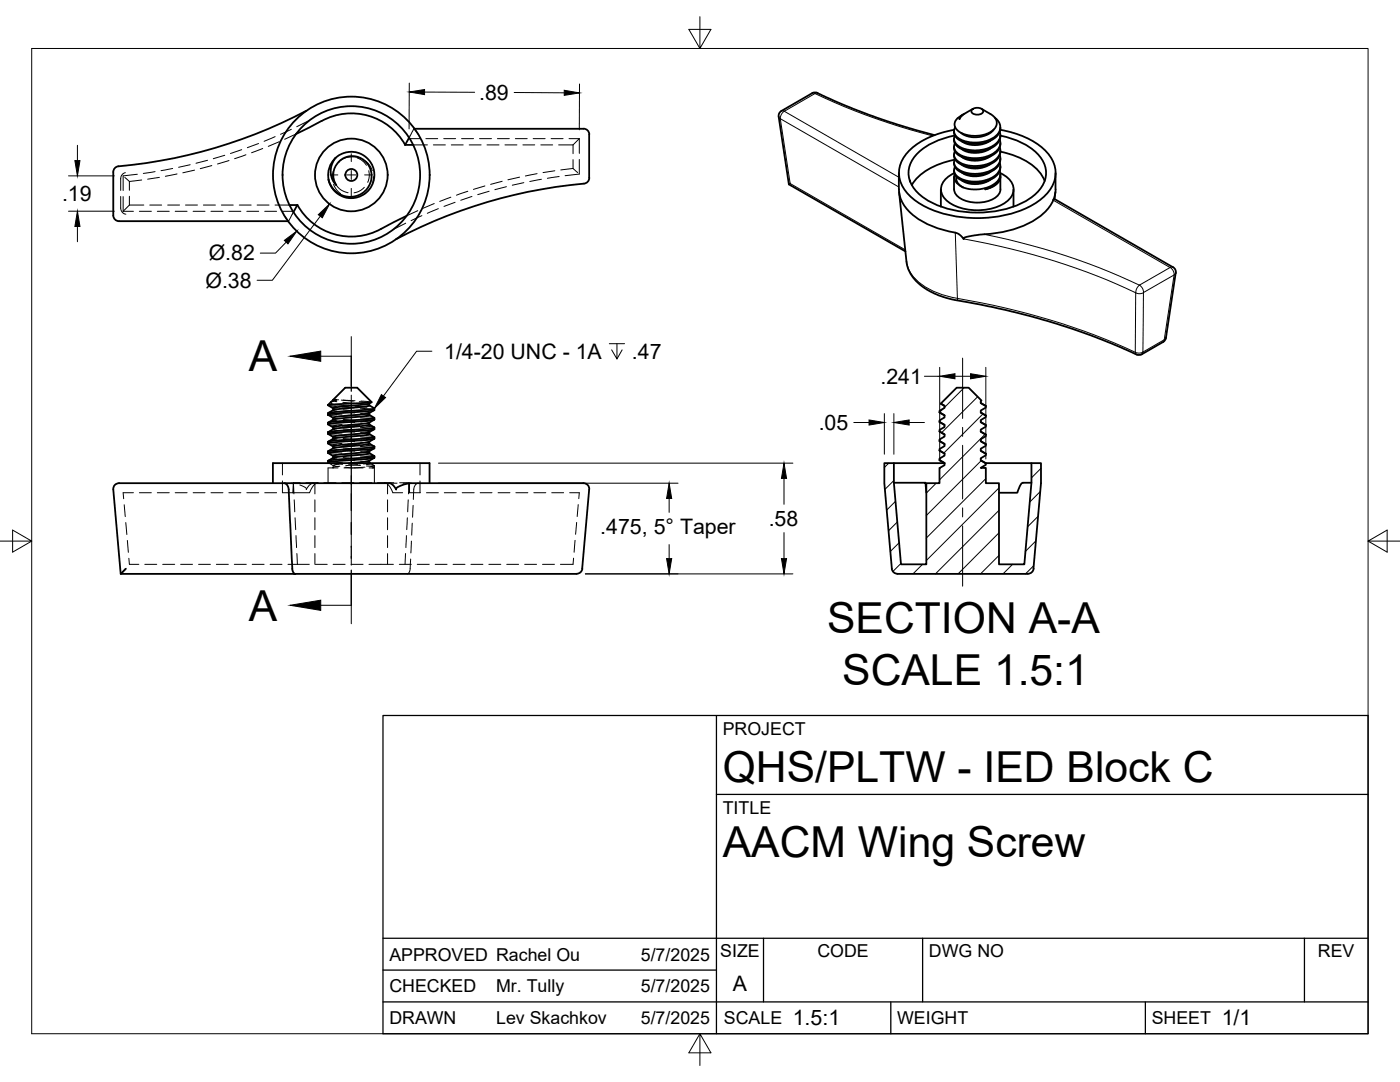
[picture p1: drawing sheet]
<svg xmlns="http://www.w3.org/2000/svg" width="279mm" height="216mm" viewBox="0 0 279 216" stroke-linecap="round" stroke-linejoin="round" font-family="sans-serif">
<!-- layer: Visible -->
<g fill="none" stroke="#000" stroke-width=".36">
<path d="M162.1 18.6l-6.1 3.5M162.1 18.6l.5-.2 .6 .2 7.1 3.1 6.2 2.3 10 3M61.2 22.1a100.4 100.4 0 0 1-37.9 11.2 1.15 1.15 0 0 0-.7 1v8.7M64.2 24.1l-5.1 2.7M64.2 24.1a12.3 12.3 0 0 1 16.7 4.8M67 31.5l-.8 1.3-.2 1.7 .3 1.3 .8 1.1a3.7 3.7 0 0 1 .5-4.6M67 31.5l1.3-.9 1.4-.3 1.6 .1 1.4 .7 1.1 1 .7 1.3 .2 1.4-.2 1.5-.8 1.5-1 .9-1.4 .7-1.5 .1-1.5-.3-1.2-.8-1.1-1.3-.4-1.3M67 31.5a4.6 4.6 0 0 0-1.4 4.3M67.6 32.3l1.2-.8 1-.3h.8l.9 .1 1 .5 1 1.1a4.3 4.3 0 0 1-1.9 6.1 4.3 4.3 0 0 1-5.8-2.5l-.2-.7M81.6 27.5l-.8 1.4h1.6M82.7 25.7h33.7a1.15 1.15 0 0 1 1.2 1.1v8.7a1.11 1.11 0 0 1-1 1.1 99.5 99.5 0 0 0-37.6 11.1M156 22.1a1.15 1.15 0 0 0-.6 1.2l2 13.5 23.3 13.4"/>
<path d="M157.7 36.6l-.3 .2M179.4 34.5v3.3M179.4 37.8a7.8 7.8 0 0 0 4.6 6.4 19.8 19.8 0 0 0 6.7 2.2M179.4 38.3l1.5 13.9a8.5 8.5 0 0 0 5.4 6.3l2 .8 1.6 .4 10.9 2.2 8.6 2.3 8.2 2.7 9.5 3.9 .8-.1 4.2-2.5M181.6 36.1v.2M187.8 37.8v3.4M190.4 35.3v2.5a3.1 3.1 0 0 0 2.8 2.4 6.2 6.2 0 0 0 6.1-1.4l.4-1M190.4 25.9a15.4 15.4 0 0 0-9.8 5.1 5.8 5.8 0 0 0 1.2 8.3 20.1 20.1 0 0 0 13.2 4.2 20.1 20.1 0 0 0 13.3-4.2 5.9 5.9 0 0 0 .4-9.2 16.3 16.3 0 0 0-9.1-4.2M190.5 34.5a3.6 3.6 0 0 0-2.6 4 6.2 6.2 0 0 0 5.1 3.3 9.9 9.9 0 0 0 8.4-2.1 2.92 2.92 0 0 0-.9-4.7l-.8-.4M190.5 31.9a12.4 12.4 0 0 0-8.5 5M190.5 34.7a2.21 2.21 0 0 0 1.7 2.7M190.6 27a12.4 12.4 0 0 0-8.6 5.1 5.3 5.3 0 0 0 1.7 6.9 19.2 19.2 0 0 0 14.3 3.2 15.4 15.4 0 0 0 9.1-3.9 5.2 5.2 0 0 0-.2-7.8 14.4 14.4 0 0 0-7.2-3.4"/>
<path d="M192.5 22.7l-.6 .5-.4 .6a1.21 1.21 0 0 1 .8-1M193.9 21.9a1.47 1.47 0 0 1 2.3 .3 1.38 1.38 0 0 1-2.4 0zM194.2 21.7l-1.8 1M195.9 21.7l1.9 1.1a1.91 1.91 0 0 1 1.1 1.9 1.91 1.91 0 0 1-1.4 1.7l-1.7 .6-1.9 .1-1.7-.4-1.2-.8a1.59 1.59 0 0 1 .6-2.6l.6-.4M197.7 35.9l-1.2 .5-1.8 .3-1.7-.2-1-.5M197.7 34.3l-1.4 .6-1.4 .3-1.9-.3-1-.5M197.7 32.7l-1.6 .7-1.4 .2-1.5-.1-1.2-.6M197.7 31.2l-1.4 .6-1.5 .3-1.8-.3-1-.5M197.7 29.6l-1.3 .6-1.5 .3-1.7-.1-1.2-.6M197.7 28.1l-1.6 .7-1.4 .2-1.7-.3-1-.5M198.3 25.8l-1.1 1-1.8 .5-1.2 .1-.9-.2-.9-.3-.6-.4M198.5 23.5l.5 .4a2.29 2.29 0 0 1-1.1 3.8l-1.7 .6-2 .1-2-.4-1.3-.7a1.49 1.49 0 0 1-.3-1.9"/>
<path d="M199.5 34.1a2.66 2.66 0 0 1-2 3.1l-1.8 .5-1.8 .1a2.89 2.89 0 0 1-3-1.9v-.6M199.5 26.3l.1 .6v.6l-.8 1.1-1.4 .9-2 .5-1.9-.1-2-.6-.6-.4-.4-.7-.1-.6 .2-.5M199.5 27.9l.1 .5v.7l-.8 1.1-1.5 .9-1.7 .4h-2.1l-1.9-.6-1-1-.2-.5 .2-.8M199.5 29.4l.1 .5v.7l-.8 1.1-1.3 .9-2.1 .5-2-.1-1.8-.6-.8-.6-.4-.6v-.5l.2-.5M199.5 32.5l.1 .6-.1 .7-.7 1-1.4 .9-2.1 .5-2.2-.1-1.6-.6-.7-.5-.3-.5-.1-.5 .2-.7M199.5 31l.1 .7-.1 .6-.9 1.2-1.4 .7-2 .5-2.3-.2-1.6-.7-.8-.8-.1-.6 .2-.6M199.6 34.7a3.3 3.3 0 0 1-2.8 3l-.2 .1M199.6 33.2l-.1 1.1-.8 .9-1.6 .9-1.7 .4-2.1-.1-1.6-.5-1.1-.9-.2-1M199.6 31.6l-.2 1.2-1 1.1-1.4 .7-1.8 .3h-1.7l-1.8-.6-1-.8-.3-.5v-.6M199.6 30.1l-.2 1.1-1 1.1-1.5 .7-1.9 .4-1.7-.1-1.6-.6-1.1-.9-.2-1M199.6 28.5l-.1 1-.8 1.1-1.4 .7-1.9 .5h-1.9l-1.8-.6-.6-.4-.5-.6-.2-.9M199.6 26.9l-.2 1.2-.9 1-1.6 .8-1.8 .3h-1.5l-1.9-.5-1.1-1-.2-1"/>
<path d="M199.6 25.4l-.2 1.2-.9 1-1.7 .8-1.8 .3-1.7-.1-1.6-.5-1-.9-.2-.4-.1-.6M199.6 35.3v2.5M199.7 35.1a2.7 2.7 0 0 1-2.3 2.5l-.8 .2M199.7 30.3a12.2 12.2 0 0 1 8.5 5.1l.3 .7M202.3 37.8v3.4M210.2 39.9l.2-.2 23.7 13.6M210.6 38.3l-.1 1.4M210.7 34.5v3.3a6.6 6.6 0 0 1-3 5.3 19.8 19.8 0 0 1-11.2 3.6M22.6 43a1.15 1.15 0 0 0 1.2 1.1h33.7M57.8 40.9h1.6M59.4 40.9l-.9 1.4M59.4 40.9a12.3 12.3 0 0 0 16.6 4.8"/>
<path d="M81.1 43.1l-5.1 2.6M190.6 46.4l.9 .4 .8 .9 .1-.3 1-.2 3-.4M234.1 53.3a1.15 1.15 0 0 1 .6 1.2l-2 12.9-.2 .5-.4 .3M66.5 79.8h.6M66.5 79.8l2.4-2.4h2.4l2.8 2.8M66.5 79.8v.1M66.5 79.9l-.3 .2M67.1 79.8l-.9 .3-.7 .7M67.1 79.8l-.6 .1M54.5 96.4v-4h31.2v4M56.7 96.4h21l.8 .4 .6 .9v-.4l.7-.3 2.1-.6h34.5a1.15 1.15 0 0 1 1.2 1.2l-1.4 15.9a1.06 1.06 0 0 1-1.1 1h-56.2M65.5 82.8l1.1-.3 6.7-.4 1.4-.3-1.3 .7-5.8 .6-1.1 .3z"/>
<path d="M65.5 80.8v.1M65.5 82.4v.4M65.5 84.3v.4M65.6 80.8l-.1 .1 1 .6M66.5 83.4v.3M66.5 85.3v.3M66.5 87.2v.3M66.5 83.7l-1 .6M66.5 85.6l-1 .6M66.5 91.3l-1 .6M73.7 86.6l-.8 .2-6.1 .6-1.3 .7M73.7 91.9l-.1 .5"/>
<path d="M73.7 90.4l-1 .3-6.2 .6M73.7 88.5l-1 .3-5.9 .5-1.3 .7M73.7 84.3v.5l-.7 .1-6.5 .7M73.7 82.4v.4l-.6 .2-6.6 .7M73.7 80.9l-.7 .2-6.5 .7M73.7 80.9l1 .6-.9 .2-6.6 .5-1.7 .2 1-.6M73.7 82.8l1 .6-1.8 .3-6.6 .5-.8 .1M73.7 84.7l1 .6-1.8 .3-6.6 .5-.8 .1v.4M73.7 86.6l1 .6-1.8 .3-6.9 .5-.5 .1v.4M73.7 88.5l1 .6-1.4 .3-7.3 .5-.5 .1v.4M73.7 90.4l1 .6-1.1 .2-7.6 .6-.5 .1v.4M73.7 92.3l.2 .1"/>
<path d="M73.7 80.5v.4M73.7 86.2v.4M73.7 88.1v.4M73.7 90v.4M74.1 80.2l-8.6 .6M74.1 80.2l-1 .5-6.4 .6-.2 .1v.4M74.7 91.4l-1.3 .7-3.5 .3M74.7 89.5l-1.3 .6-6.7 .7-.2 .1v.5M74.7 87.5l-1.4 .8-6.6 .6-.2 .1v.5M74.7 85.6l-1.4 .8-5.9 .5-.9 .3M74.7 83.7l-1.3 .7-6 .6-.9 .3M74.7 91v.3l-.4 .2-7.7 .6-1.1 .1 .2 .2"/>
<path d="M74.7 89.1v.4l-.5 .1-7.6 .5-1.1 .3 1 .6M74.7 87.2v.3l-.8 .2-7 .5-1.4 .3 1 .6M74.7 85.3v.3l-.5 .2-7.6 .5-1.1 .3 1 .6M74.7 83.4v.4l-.5 .1-7.6 .5-1.1 .2 1 .7M74.7 81.5v.3M178.4 96.3h6.3l.2 2M187.5 91.8l1 .6h-10.1M187.5 89.9l1 .6M187.5 88h.1M187.5 86.1l1 .6M187.5 84.2l1 .6M187.5 82.3l1 .6"/>
<path d="M187.5 88l1 .6M187.7 80.5l.8 .5M195.7 80.4l1 .6M195.7 89.9l1 .7M195.7 88l1 .6M195.7 86.1l1 .6M195.7 82.3l1 .6M195.7 91.8l1 .6M195.7 84.2l1 .6M196.7 92.4v.1M196.7 84.8h.1M196.7 92.4h9.1"/>
<path d="M205.8 96.3h-1.7l-.2 .2-.9 1.8h-3.6M25.1 113.5l-1 1-1.5-16.9a1.14 1.14 0 0 1 1.2-1.2h33l.2 .1 .5 .6 .1 .5 .7 16 .3 .8 .3 .1h-34.8M206.2 113.5l1.6-17.1v-4h-2v3.9l-1.4 16.3h-5v-16.2h-2.7v-3h-1l1-.6v-.3l-1-.6v-.5l1-.6v-.2l-1-.6v-.5l1-.6v-.3l-1-.5v-.5l1-.6v-.3l-1-.6v-.4l1-.6v-.3l-1-.6v-.4l1-.6v-.3l-1-.6v-.4l1-.6v-.3l-1-.6v-.4l.2-.1-2.6-2.5h-2.4l-3.2 3.1 .8 .5v.4l-1 .6v.3l1 .6v.4l-1 .6v.3l1 .6v.4l-1 .6v.3l1 .6v.4l-1 .6v.3l1 .6v.4l-1 .6v.3l1 .6v.4l-1 .6v.3l1 .6v.4l-1 .6v3h-2.6v16.2h-5.1l-1.4-16.3v-3.9h-1.9v4l1.5 17.1a1.1 1.1 0 0 0 1.1 1h26M206.3 113.5a1.14 1.14 0 0 1-1.2 1"/>
<circle cx="70.1" cy="34.9" r="15.6"/>
<circle cx="70.1" cy="34.9" r="7.3"/>
<circle cx="70.1" cy="34.9" r="1.2"/>
<circle cx="70.1" cy="34.9" r="13.7"/>
</g>
<!-- layer: Hidden -->
<g fill="none" stroke="#000" stroke-width=".2">
<path d="M24.1 39.2v2.3a1.24 1.24 0 0 0 1 1.2M24.6 39.2v3M24.9 35.4l.9 .8v1.8M25 34.5l-.5 .2-.4 .6v2.7M25.8 39.2v1.7M27.4 34.8l-2.8 .3v2.9M28.3 35.9l-2.5 .3M30.9 34.2l-2.3 .4M31.8 35.4l-2.3 .4M34.5 33.6l-2.4 .5M35.3 34.7l-2.3 .5M38 32.9l-2.4 .5"/>
<path d="M38.8 34l-2.3 .5M41.4 32l-2.3 .6M42.3 33l-2.3 .7M44.9 31l-2.3 .7M45.7 32l-2.3 .7M48.2 29.9l-2.2 .7M49.1 30.9l-2.3 .8M51.6 28.6l-2.2 .9M52.4 29.6l-2.2 .9M54.9 27.3l-2.2 .9M55.7 28.3l-2.2 .9M58.1 25.8l-2.1 1"/>
<path d="M59.1 26.8l-2.3 1M61.8 24l-2.6 1.3M66.6 36.8l.5 .9 .9 1M66.6 34l-.3 1.6M67.1 36.9a3.5 3.5 0 0 0 2.4 1.6M69 39.2l1.6 .3M70.1 31.3a3.5 3.5 0 0 0-2.5 1M70.3 31.3l1.6 .2M71.3 31.5a3.7 3.7 0 0 1 1.8 1.5M72.7 37.4a3.6 3.6 0 0 1-2 1.1M73 32.1l.9 1 .4 1M73.6 34.1a3.6 3.6 0 0 1-.2 2.3"/>
<path d="M74.5 35.2l-.2 1.7M81.7 27.7h2.1M82.4 28.9h2.9M82.6 25.7l-1 1.8M82.6 25.7l.9 1.1M82.6 25.7h.1M85 27.7h2.4M86.5 28.9h2.4M88.6 27.7h2.3M90 39.3l-2.2 .9M90.1 28.9h2.3M92.1 27.7h2.4"/>
<path d="M93.4 38.2l-2.3 .7M93.6 28.9h2.4M94.2 39.2l-2.3 .8M95.7 27.7h2.4M96.8 37.1l-2.3 .7M97.2 28.9h2.4M97.6 38.2l-2.3 .6M99.3 27.7h2.3M100.2 36.2l-2.3 .6M100.8 28.9h2.4M101.1 37.3l-2.3 .5M102.8 27.7h2.4"/>
<path d="M103.7 35.3l-2.3 .6M104.4 28.9h2.3M104.5 36.4l-2.3 .6M106.4 27.7h2.4M107.2 34.6l-2.3 .5M107.9 28.9h2.4M108.1 35.8l-2.4 .4M110 27.7h2.4M110.7 34.1l-2.3 .3M111.5 28.9h2.9M111.6 35.2l-2.4 .4M113.6 27.7h2"/>
<path d="M114.4 31.9v1.7l.9 .8M114.4 33.6l-2.5 .3M114.4 28.9v1.8M115.6 31.8v2.9l-2.8 .4M115.6 27.7l-1.2 1.2M115.6 27.7v2.9M24.6 42.2h2M25.8 40.9h2.9M25.8 40.9l-1.2 1.3M27.8 42.2h2.4M29.9 40.9h2.4M31.4 42.2h2.4"/>
<path d="M33.5 40.9h2.3M35 42.2h2.3M37 40.9h2.4M38.5 42.2h2.4M40.6 40.9h2.4M42.1 42.2h2.4M44.2 40.9h2.3M45.7 42.2h2.4M47.8 40.9h2.3M49.3 42.2h2.3M51.3 40.9h2.4M52.8 42.2h2.4"/>
<path d="M54.9 40.9h2.9M56.4 42.2h2M57.5 44.1h.1M58.5 42.3l-.9 1.8-.9-1.1M81 44.5l-2.6 1.3M83.4 42l-2.3 1.1M84.2 43l-2.2 1M86.7 40.6l-2.2 1M87.5 41.6l-2.2 1M90.8 40.4l-2.2 .8M66.5 79.9h.1M66.5 79.9l.7 .3"/>
<path d="M67.1 79.8h.5M68.1 79.8l2.4 .3M68.5 79.8l2.3 .2M26.6 98.3h-2l.1 1.2M27.8 98.3h2.4M31.4 98.3h2.4M35 98.3h2.3M38.5 98.3h2.4M42.1 98.3h2.4M45.7 98.3h2.4M49.3 98.3h2.3M52.8 98.3h2.4"/>
<path d="M56.4 96v2.3h2M56.4 92.4v2.4M58.1 96.4l.6 .1M58.4 98.3l.1-2 .2 2.3M58.5 96.3h1.4M58.7 99.7l.1 2.4M61.1 96.3h2.4M62.6 96.4l-.4 .1-.5 .3-.6 .9-.1-.4-1.2-.5M62.8 96.4v2.2M62.8 99.7v2.4M63.5 96.3l-.5 .2-.4 .4-.8 1.4h-3.4M64.6 96.3h2.4"/>
<path d="M65.5 86.3l2.8 .3M65.5 88.2l2.8 .3M65.5 90.1l2.8 .3M65.5 92l2.8 .3M65.5 82.4l2.8 .4M65.5 84.3l2.8 .4M65.5 86.6l1.7 .2M65.5 84.7l1.7 .2M65.5 90.4l1.7 .2M65.5 88.5l1.7 .3M65.5 82.8l1.7 .2M65.5 80.9l1.7 .2"/>
<path d="M65.7 92.4l.8 .5v.4M66 92.4l2.4 .2M66.1 80.2v.3l.9 .3h-1.4M66.5 85.7l.7 .2M66.5 83.8l.7 .2M66.5 81.9l.7 .2M66.5 89.1l.8 .2M66.5 81.4l.8 .2M66.5 87.5v.1M66.5 89.5h.1M66.5 91.4h.1M66.5 91h.1"/>
<path d="M66.5 89.1h.1M66.5 81.5h.1M66.5 91l.8 .2M66.5 91.3l.1 .2 .6 .1M66.5 89.4l.1 .2 .6 .1M66.5 87.5l.7 .3M66.5 87.2l.8 .2M66.5 85.3l.8 .1M66.5 83.4l.8 .1M66.5 93.2l-.2 .2M67 80.8l2.7 .2M67.5 93.4h-2v3"/>
<path d="M67.6 92.6l-1.1 .2 1.1 .3M67.8 93l-1.1 .2-.2 .1 .1 .1M68.2 96.3h2.4M68.3 90.7l2.4 .2M68.3 88.8l2.4 .2M68.3 86.9l2.4 .2M68.3 85l2.4 .2M68.3 83.1l2.4 .2M68.3 81.2l2.4 .2M68.4 91.7l2.4 .2M68.4 89.8l2.4 .2M68.4 87.9l2.4 .2"/>
<path d="M68.4 86l2.4 .2M68.4 84.1l2.4 .2M68.4 82.2l2.4 .2M68.4 80.3l2.4 .2M68.5 91.3l2.3 .2M68.5 89.4l2.3 .2M68.5 87.5l2.3 .2M68.5 85.6l2.3 .2M68.5 83.7l2.3 .2M68.5 81.8l2.3 .2M68.6 93.4h2M68.8 93.2l1.5 .2"/>
<path d="M69.4 88.6l2.4 .2M69.4 90.5l2.4 .2M69.5 82.9l2.3 .1M69.5 84.8l2.3 .1M69.5 86.7l2.3 .1M69.5 92.4l2.4 .2M69.6 92.7l2.3 .2M69.9 92.4l-1.1 .1M70.6 93.4h1.9M70.8 81.1l2.4 .1M71.4 92.7l-2.4 .2M71.7 80.2l1.6 .1 .4 .2"/>
<path d="M71.8 96.3h2.4M71.9 91l2.8 .3M71.9 89.1l2.8 .3M71.9 83.4l2.8 .3M71.9 81.4l2.8 .4M71.9 87.2l2.8 .3M71.9 85.3l2.8 .3M72 92l1.7 .3M72 88.2l1.7 .3M72 86.3l1.7 .3M72 84.4l1.7 .3M72 82.5l1.7 .3"/>
<path d="M72 80.6l1.7 .3M72 90.1l1.7 .3M72 80l2.1 .2M72 91.6l1.3 .2 .4 .2M72 89.7l1.3 .2 .4 .2M72 87.8l1.3 .1 .4 .3M72 85.9l1.6 .2 .1 .2M72 84l1.6 .2 .1 .1M72 82.1l1.3 .1 .4 .2M72.8 93.2l-2.2 .2M73 83.1l1.7 .3M73 85l1.7 .3"/>
<path d="M73 87l1.7 .2M73 88.9l1.7 .2M73 90.8l1.7 .2M73.1 92.7l1.3 .1a.16 .16 0 0 1 .3 0 .16 .16 0 0 1 0 .2 .16 .16 0 0 1-.3 0l-.4 .1M73.1 93l1.6 .2-.4 .2M73.6 92.4l-1 .2M73.7 93.4h.6M73.7 92.3h.1M73.7 84.7h.1M73.7 82.8h.1M73.7 80.5h.1M73.7 82.4h.1"/>
<path d="M73.7 84.3h.1M73.7 86.2h.1M73.7 88.1h.1M73.7 90h.1M73.7 91.9h.1M73.9 92.4l.8 .5M74.3 93.4h.4v3M74.4 81.4l.3 .1M74.7 93.3l-.2 .1M74.7 92.9v.3M75.4 96.3h1.3M76.7 96.3l.5 .2 .4 .4 .8 1.4h1.9"/>
<path d="M76.7 96.3h1.9M77.3 96.4v2.2M77.3 99.7v2.4M77.6 96.4h1.6M79.8 96.3h1.8M80.5 96.4h1.6M81.5 99.7l-.1 2.4M81.5 98.3h2.4M81.7 98.3l-.1-2-.1 2.3M83.5 96.4l-.6 .3-.3 .6-.1 2.4M83.8 92.4v2.4M83.8 96v2.3"/>
<path d="M85.1 98.3h2.4M88.7 98.3h2.4M92.2 98.3h2.4M95.8 98.3h2.4M99.4 98.3h2.4M103 98.3h2.3M106.5 98.3h2.4M110.1 98.3h2.4M113.7 98.3h1.9l-.1 1.2M24.8 100.7l.2 2.4M25 113.5l-.9 1M25.1 104.3l.2 2.4"/>
<path d="M25.4 107.8l.2 2.4M25.7 111.4l.1 1.2h1.9M28.9 112.6h2.4M32.5 112.6h2.4M36 112.6h2.4M39.6 112.6h2.4M43.2 112.6h2.4M46.8 112.6h2.3M50.3 112.6h2.4M53.9 112.6h2.4M57.5 112.6h1.9M58.9 103.3l.1 2.4"/>
<path d="M59.1 106.9l.1 2.4M59.2 110.4l.2 2.2M59.4 112.6h2.3M62.8 103.3v2.4M62.8 106.9v2.4M62.8 110.5v2.1M62.9 112.6h2.4M66.5 112.6h2.4M70.1 112.6h2.4M73.6 112.6h4.9M77.3 103.3v2.4M77.3 106.9v2.4"/>
<path d="M77.3 110.5v2.1M79.7 112.6h2.4M80.9 110.4l-.1 2.2M81.1 106.9l-.1 2.4M81.3 103.3l-.1 2.4M82 111.5l-.2 2.4-.2 .5-.4 .1M82.1 108l-.1 2.3M82.3 104.4l-.1 2.4M82.4 100.8l-.1 2.4M83.3 112.6h2.4M86.8 112.6h2.4M90.4 112.6h2.4"/>
<path d="M94 112.6h2.4M97.6 112.6h2.3M101.1 112.6h2.4M104.7 112.6h2.4M108.3 112.6h2.4M114.5 111.4l-.1 1.2h-2.6M114.8 107.8l-.2 2.4M115.1 104.2l-.2 2.4M115.4 100.7l-.2 2.4"/>
</g>
<!-- layer: Visible Narrow -->
<g fill="none" stroke="#000" stroke-width=".2">
<path d="M162.1 18.6h.6M162.6 18.7a128.5 128.5 0 0 0 23.5 8.4M162.6 18.7l-6.1 3.5M163.2 18.6h-.5M155.4 23.3l.3 .4M155.7 23.7l2 12.9 23 13.2M155.7 23.7l23.7 13.6M156 22.1l.5 .1M156.5 22.2l22.9 13.2M156.5 22.2l-.6 .6-.2 .9M210.2 39.9l23.3 13.5-6.1 3.5M180.9 52.2a7.9 7.9 0 0 0 5.1 5.8 19.1 19.1 0 0 0 5.1 1.5"/>
<path d="M190.6 46.4l.5 13.1M191.1 59.5a138.5 138.5 0 0 1 35.5 10.8M191.1 59.6l.1 .4M192.3 47.7a134.4 134.4 0 0 1 34.4 10.7M196.4 46.8a133.2 133.2 0 0 1 31 10.1M226.7 58.4l-.1 11.9M227.4 56.9l.6 .6 .2 .9M227.4 56.9l-.5 .7-.2 .8M228.2 58.4l-.1 11.9M228.2 58.4l6.1-3.5-2 12.9M228.2 58.4a1.6 1.6 0 0 1-1.5 0M234.1 53.3l-.6 .1 .6 .6 .2 .9 .4-.4"/>
<path d="M226.6 70.3l.2 .4M228.1 70.2a1.6 1.6 0 0 1-1.5 .1M228.1 70.2l-.2 .5M232.3 67.8l-4.2 2.5M232.4 67.8l-.3 .4M232.7 67.4l-.3 .4"/>
</g>
<!-- layer: Border -->
<path d="M6.3 9.7h266.7v196.6h-266.7zM139.7 3.3v6.4l2.2-3.8h-4.4l2.2 3.8M0 108h6.3l-3.8-2.2v4.4l3.8-2.2M273 108l3.8 2.2v-4.4l-3.8 2.2h6.4M139.7 206.3l-2.2 3.8h4.4l-2.2-3.8v6.3" fill="none" stroke="#000" stroke-width=".2"/>
<!-- layer: Titleblock -->
<path d="M76.4 142.8h196.6v63.5h-196.6zM143 158.5h130M143 142.8v63.5M76.4 199.9h196.6M76.4 193.6h66.6M76.4 187.2h196.6M152.4 187.2v12.7M177.8 199.9v6.4M184.1 187.2v12.7M228.6 199.9v6.4M260.3 187.2v12.7" fill="none" stroke="#000" stroke-width=".25"/>
<!-- layer: Hatching -->
<g fill="none" stroke="#000" stroke-width=".2">
<path d="M192.4 77.4l-3.9 3.9M195.1 79.2l-7.2 7.1M177.4 92.4l-.9 .9M178.4 95.9l-1.8 1.8M186.8 96.4l-1.9 2M188.3 81.5l-.8 .8M195.8 91.9l-10.9 11M196.2 82.6l-7.8 7.8M196.6 86.7l-9.1 9.1M196.7 95.5l-11.8 11.9M199.3 97.4l-14.4 14.4M207.6 98.1l-2.1 2.1"/>
<path d="M207.7 93.5l-1.9 1.9M178.7 100l-1.7 1.8M179.1 104.2l-1.8 1.7M179.5 108.3l-1.8 1.7M179.8 112.4l-1.6 1.6M184.1 112.6l-1.9 1.9M199.3 101.9l-12.6 12.6M199.3 106.3l-8.1 8.2M199.3 110.8l-3.6 3.7M202.1 112.6l-1.9 1.9M206.3 112.9l-1.6 1.6M206.7 108l-2.1 2"/>
<path d="M207.2 103l-2.1 2.1"/>
</g>
<!-- layer: Section Lines -->
<path d="M70.1 71.1v7M70.1 80.4v2.4M70.1 85.2v2.4M70.1 90v11.9M70.1 104.2v2.4M70.1 109v2.4M70.1 113.8v7" fill="none" stroke="#000" stroke-width=".25"/>
<path d="M64 71.1h6.1M64 120.8h6.1" fill="none" stroke="#000" stroke-width=".2"/>
<path d="M57.9 71.1l6.1-1v2zM57.9 120.8l6.1-1v2z" fill="#000" stroke="#000" stroke-width=".2"/>
<!-- layer: FD_Dimensions -->
<g fill="none" stroke="#000" stroke-width=".2">
<path d="M81.7 16.6l-.1 9.1M84.7 18.4h10M102.6 18.5h10M115.7 16.8l-.1 9.1M13.7 35.1h9.1M15.5 29v3M13.7 42.1h9.1M15.5 45.2v3M57.1 48.3l-2.1 2.2h-3.1M63.9 43.1l-9.5 12.8h-3.1M184.5 75.1h3M187.5 73.3v18.3"/>
<path d="M190.6 75.1h3.1M196.7 73.3v18.3M87.5 96.4h47.8M87.5 92.4h70.7M133.5 99.5v2.7M156.5 95.5v5.1M170.4 84.3h3M176.5 82.5v8.1M178.4 82.5v8.1M181.4 84.3h3.1M116.8 114.5h41.4M133.5 108.7v2.8"/>
<path d="M156.5 106.3v5.2"/>
</g>
<g fill="#000" stroke="#000" stroke-width=".2">
<path d="M81.7 18.4l3-.5v1zM112.6 18l3.1 .5-3.1 .5zM14.9 32h1.1l-.5 3.1zM15.5 42.1l.5 3.1h-1.1zM56.7 48l2.5-1.9-1.7 2.6zM63.5 42.8l2.3-2.1-1.5 2.8zM187.5 75.1l3.1-.5v1zM193.7 74.6l3 .5-3 .5zM133.5 96.4l.5 3.1h-1zM156.5 92.4l.5 3.1h-1zM173.4 83.8l3.1 .5-3.1 .5zM178.4 84.3l3-.5v1z"/>
<path d="M133 111.5h1l-.5 3zM156 111.5h1l-.5 3z"/>
</g>
<!-- layer: Hole Notes -->
<path d="M86.2 70.1h-3.1l-6.6 8.9M121.6 68.6h3.1M123.1 68.6v3l-1-1.8M124.2 69.8l-1.1 1.8" fill="none" stroke="#000" stroke-width=".2"/>
<path d="M76.1 78.7l.8 .6-2.2 2.2z" fill="#000" stroke="#000" stroke-width=".2"/>
<!-- layer: Smart Centers -->
<g fill="none" stroke="#000" stroke-width=".2">
<path d="M65.8 34.9h1.6M69.2 34.9h1.8M70.1 30.7v1.5M70.1 34v1.8M70.1 37.6v1.6M72.8 34.9h1.5M70.1 67.2v9.9M70.1 78.8v1.8M192.1 71.5v12M70.1 82.4v10.7M70.1 94.9v1.8M70.1 98.5v10.7"/>
<path d="M192.1 85.3v1.8M192.1 88.9v10.7M70.1 111v1.8M70.1 114.6v9.9M192.1 101.3v1.8M192.1 104.9v12.1"/>
</g>
<g font-size="8.5">
<text x="49.7" y="74.1">A</text>
<text x="49.7" y="123.8">A</text>
<text x="165.1" y="126.3">SECTION A-A</text>
<text x="168.1" y="136.6">SCALE 1.5:1</text>
<text x="144.3" y="156">QHS/PLTW - IED Block C</text>
<text x="144.3" y="171">AACM Wing Screw</text>
</g>
<g font-size="4.3">
<text x="95.6" y="19.9">.89</text>
<text x="12.4" y="40.1">.19</text>
<text x="41.7" y="52">Ø.82</text>
<text x="41" y="57.4">Ø.38</text>
<text x="88.6" y="71.6">1/4-20 UNC - 1A</text>
<text x="126.1" y="71.6">.47</text>
<text x="175.7" y="76.6">.241</text>
<text x="163.4" y="85.8">.05</text>
<text x="119.8" y="106.6">.475, 5° Taper</text>
<text x="153.4" y="105">.58</text>
<text x="146.3" y="197.7">A</text>
<text x="158.2" y="204.6">1.5:1</text>
<text x="243.8" y="204.6">1/1</text>
</g>
<g font-size="3.5">
<text x="144.3" y="146.6">PROJECT</text>
<text x="144.3" y="162.3">TITLE</text>
<text x="77.7" y="191.7">APPROVED Rachel Ou</text>
<text x="127.9" y="191.7">5/7/2025</text>
<text x="143.7" y="191">SIZE</text>
<text x="163.1" y="191">CODE</text>
<text x="185.4" y="191">DWG NO</text>
<text x="263" y="191">REV</text>
<text x="77.7" y="198">CHECKED</text>
<text x="99" y="198">Mr. Tully</text>
<text x="127.9" y="198">5/7/2025</text>
<text x="77.7" y="204.4">DRAWN</text>
<text x="99" y="204.4">Lev Skachkov</text>
<text x="127.9" y="204.4">5/7/2025</text>
<text x="144.5" y="204.4">SCALE</text>
<text x="179" y="204.4">WEIGHT</text>
<text x="229.8" y="204.4">SHEET</text>
</g>
</svg>
